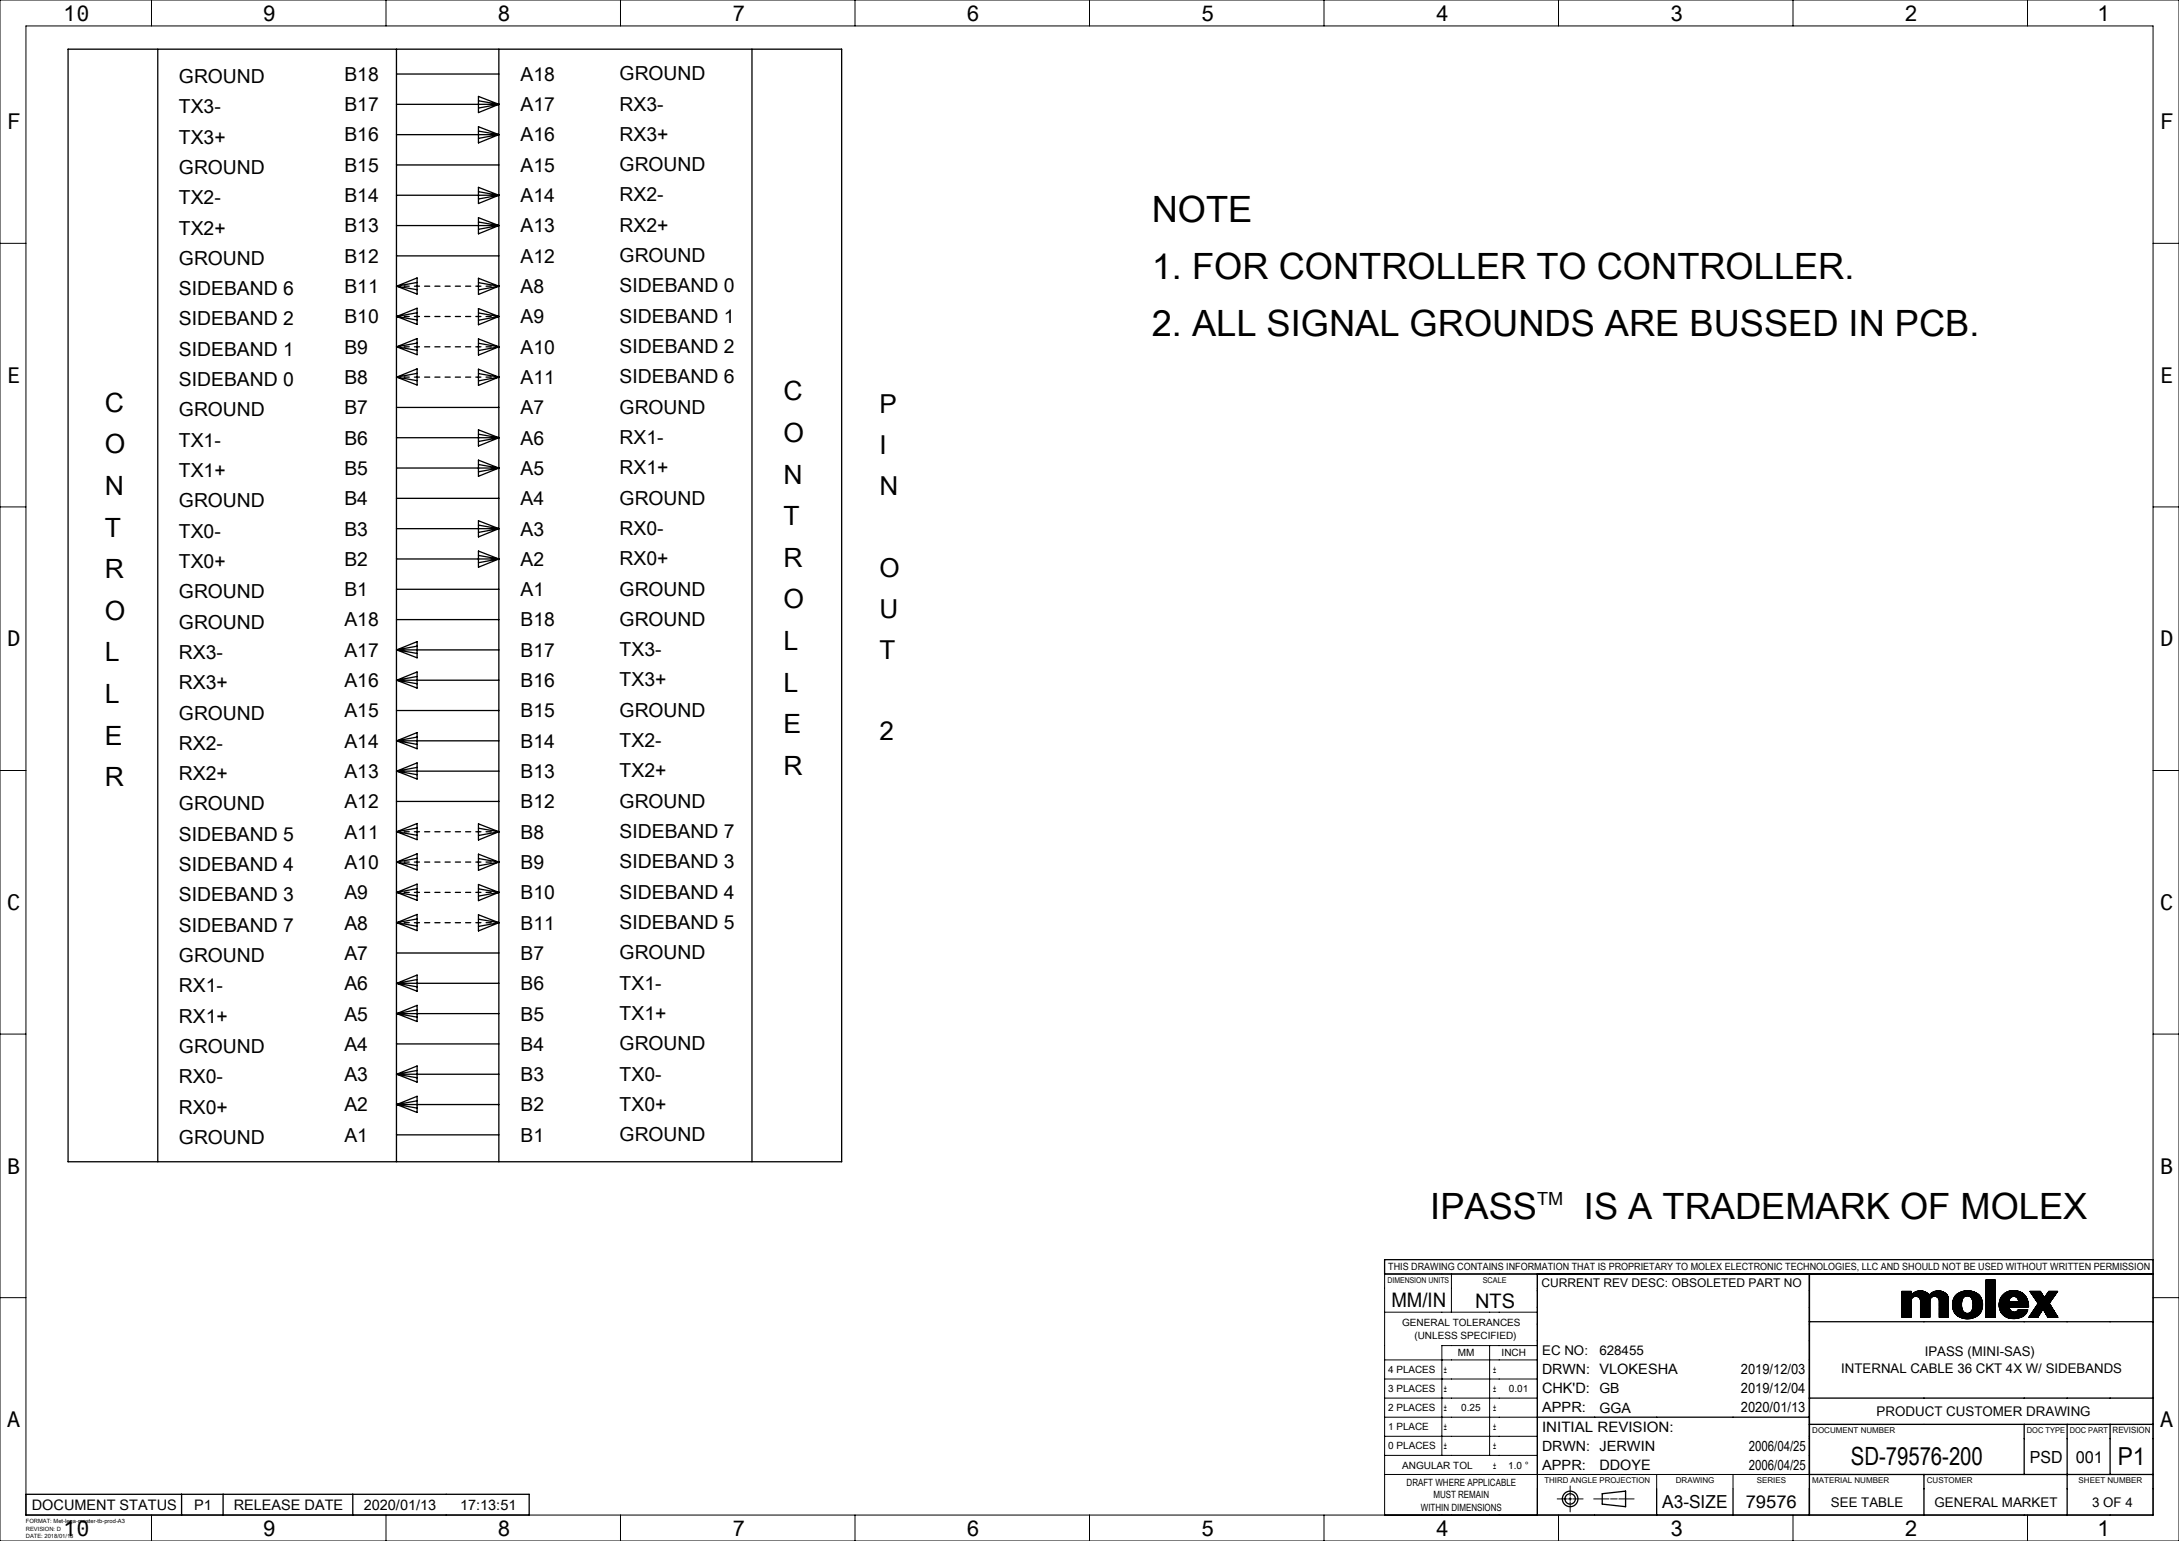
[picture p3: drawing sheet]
<svg xmlns="http://www.w3.org/2000/svg" width="420mm" height="297mm" viewBox="0 0 420 297" stroke-linecap="round" stroke-linejoin="round" font-family="sans-serif">
<g fill="none" stroke="#000" stroke-width=".19">
<path d="M0 0h420v297h-420zM5 5h410v287h-410zM29.2 0v5M74.4 0v5M119.6 0v5M164.8 0v5M210 0v5M255.2 0v5M300.4 0v5M345.6 0v5M390.8 0v5M0 46.9h5"/>
<path d="M415 46.9h5M0 97.7h5M415 97.7h5M0 148.5h5M415 148.5h5M0 199.3h5M415 199.3h5M0 250.1h5M266.9 252.9h29.4M279.8 245.5v7.4M287.1 259.3v21.2M296.3 259.3h-18.4v21.2"/>
<path d="M366.6 248.9h1.8M366.6 248.9v5M366.6 248.9h.1M366.7 248.9l-.1 .1M366.8 248.9l-.2 .2M367 248.9l-.4 .4M367.1 248.9l-.5 .5M367.2 248.9l-.6 .6M367.3 248.9l-.7 .7M367.4 248.9l-.8 .8M367.5 248.9l-.9 .9M367.6 248.9l-1 1"/>
<path d="M367.7 248.9l-1.1 1.1M367.8 248.9l-1.2 1.2M367.9 248.9l-1.3 1.3M368 248.9l-1.4 1.4M368.1 248.9l-1.5 1.5M368.2 248.9l-1.6 1.6M368.3 248.9l-1.7 1.7M368.4 250.7a.89 .89 0 0 1 .9-.9 .89 .89 0 0 1 .9 .9M368.4 253.5l-.4 .4M368.4 253.4l-.5 .5M368.4 253.3l-.6 .6M368.4 253.2l-.7 .7"/>
<path d="M368.4 253.2l-.8 .7M368.4 253.1l-.8 .8M368.4 253l-.9 .9M368.4 252.9l-1 1M368.4 252.8l-1.1 1.1M368.4 252.7l-1.2 1.2M368.4 252.6l-1.3 1.3M368.4 252.5l-1.4 1.4M368.4 252.4l-1.5 1.5M368.4 252.3l-1.6 1.6M368.4 252.2l-1.7 1.7M368.4 252.1l-1.8 1.8"/>
<path d="M368.4 252l-1.8 1.8M368.4 251.9l-1.8 1.8M368.4 251.8l-1.8 1.8M368.4 251.7l-1.8 1.8M368.4 251.6l-1.8 1.8M368.4 251.5l-1.8 1.8M368.4 251.4l-1.8 1.8M368.4 251.3l-1.8 1.9M368.4 251.2l-1.8 1.8M368.4 251.1l-1.8 1.8M368.4 251l-1.8 1.8M368.4 250.9l-1.8 1.8"/>
<path d="M368.4 250.8l-1.8 1.9M368.4 250.8l-1.8 1.8M368.4 253.7l-.2 .2M368.4 253.6l-.3 .3M368.4 250.7v3.2h-1.8M368.4 250.7l-1.8 1.8M368.4 249.6l-1.8 1.8M368.4 249.5l-1.8 1.8M368.4 249.4l-1.8 1.8M368.4 249.3l-1.8 1.9M368.4 249.3l-1.8 1.8M368.4 249.2l-1.8 1.8"/>
<path d="M368.4 249.1l-1.8 1.8M368.4 249l-1.8 1.8M368.4 248.9l-1.8 1.8M368.4 248.9v.7M368.4 250.6l-1.8 1.8M368.4 250.5l-1.8 1.8M368.5 250.4l-1.9 1.9M368.8 249.2l-2.2 2.2M369 249.1l-2.4 2.4M369.1 249l-2.5 2.5M369.2 249l-2.6 2.6M369.4 248.9l-2.8 2.8"/>
<path d="M369.5 248.9l-2.9 2.9M369.6 248.8l-3 3M369.7 248.8l-3.1 3.1M369.7 248.8l-3.1 3.2M369.8 248.8l-3.2 3.2M369.9 248.8l-3.3 3.3M369.9 250.1l1.2-1.1-1.2 1.1M370 248.8l-3.4 3.4M370.1 250.3l1.2-1.2-1.2 1.2M370.1 248.8l-1.2 1.1M370.1 248.8l-1.1 1.1M370.2 251.1l1.6-1.6-1.6 1.7"/>
<path d="M370.2 250.9l1.5-1.5-1.5 1.7M370.2 250.8l1.5-1.4-1.5 1.5M370.2 250.7v3.2M370.2 248.8l-1.1 1.1M370.2 248.8l-1 1M370.3 248.8l-1.1 1M370.3 248.8l-1 1M370.5 248.8l-1.1 1M370.5 248.8l-1 1.1M370.6 248.8l-1.1 1.1M370.6 248.8l-1 1.1M370.7 248.8l-1.1 1.1"/>
<path d="M370.7 248.9l-1.1 1M370.8 248.9l-1.1 1M370.8 248.9l-1.1 1.1M370.9 248.9l-1.1 1.1M371 248.9l-1.1 1.2M371.1 249l-1.1 1.1M371.1 249l-1.1 1.2M371.2 249.1l-1.2 1.1M371.3 249.1l-1.2 1.3M371.4 249.1l-1.3 1.4M371.5 249.2l-1.3 1.4M371.5 249.3l-1.3 1.3"/>
<path d="M371.6 249.3l-1.4 1.4M371.6 249.3l-1.4 1.5M371.9 249.6l-1.7 1.6M371.9 249.6a2.3 2.3 0 0 0-3.5 0M372 253.9h.1M372 253.8l-.1 .1M372 253.7l-.2 .2M372 253.6l-.3 .3M372 253.5l-.4 .4M372 253.4l-.5 .5M372 253.3l-.6 .6M372 253.1l-.8 .8"/>
<path d="M372 253l-.9 .9M372 252.9l-1 1M372 252.8l-1.1 1.1M372 252.7l-1.2 1.2M372 252.6l-1.3 1.3M372 252.5l-1.4 1.4M372 252.4l-1.5 1.5M372 252.3l-1.6 1.6M372 252.2l-1.7 1.7M372 252.1l-1.8 1.8M372 252l-1.8 1.8M372 251.9l-1.8 1.9"/>
<path d="M372 251.9l-1.8 1.8M372 251.8l-1.8 1.8M372 251.6l-1.8 1.9M372 251.6l-1.8 1.8M372 251.5l-1.8 1.8M372 251.4l-1.8 1.8M372 251.3l-1.8 1.9M372 251.3l-1.8 1.8M372 251.2l-1.8 1.8M372 251.1l-1.8 1.8M372 251l-1.8 1.9M372 251l-1.8 1.8"/>
<path d="M372 250.9l-1.8 1.8M372 250.8l-1.8 1.8M372 250.7l-1.8 1.9M372 250.6l-1.8 1.8M372 250.5l-1.8 1.9M372 250.5l-1.8 1.8M372.1 250.4l-1.9 1.9M372.2 250.2l-2 2M372.3 249.2l-2.1 2.1M372.4 249.1l-2.2 2.3M372.6 249l-2.4 2.4M372.8 248.9l-2.6 2.6"/>
<path d="M372.9 248.9l-2.7 2.7M373 248.9l-2.8 2.8M373 248.8l-2.8 2.9M373.1 248.8l-2.9 3M373.2 248.8l-3 3M373.3 248.8l-3.1 3.1M373.3 248.8l-3.1 3.2M373.5 248.8l-3.3 3.3M373.6 248.8l-1.2 1.2M373.7 248.8l-1.2 1.1M373.7 248.8l-1.1 1.1M373.8 248.8l-1.1 1.1"/>
<path d="M373.8 248.8l-1 1M373.9 248.8l-1.1 1M374 248.8l-1 1M374.1 248.8l-1 1.1M374.2 248.9l-1 1M374.3 248.9l-1.1 1M374.4 248.9l-1.1 1.1M374.4 248.9l-1 1.1M374.5 249l-1 1M374.6 249l-1.1 1.1M374.7 249l-1.1 1.1M374.7 249.1l-1.1 1.1"/>
<path d="M374.8 249.1l-1.1 1.2M374.8 249.1l-1.1 1.3M375 249.2l-1.3 1.3M375 249.3l-1.2 1.2M375 249.3l-1.2 1.3M375.1 249.3l-1.3 1.3M375.1 249.4l-1.3 1.3M375.2 249.4l.3 .8v3.7h-1.7v-3.2a.89 .89 0 0 0-.9-.9 .89 .89 0 0 0-.9 .9v3.2h-1.8M375.2 249.4a2.3 2.3 0 0 0-3.3 .2M375.2 249.4l-1.4 1.4M375.2 249.4l-1.4 1.5M375.3 249.5l-1.5 1.5"/>
<path d="M375.3 249.6l-1.5 1.5M375.3 249.6l-1.5 1.6M375.4 249.6l-1.6 1.6M375.4 249.7l-1.6 1.6M375.4 249.7l-1.6 1.7M375.4 249.8l-1.6 1.7M375.5 249.8l-1.7 1.7M375.5 249.9l-1.7 1.7M375.5 250l-1.7 1.7M375.5 250l-1.7 1.8M375.5 250.1l-1.7 1.8M375.5 250.2l-1.7 1.7"/>
<path d="M375.5 253.9h.1M375.5 253.8l-.1 .1M375.5 253.7l-.1 .2M375.5 253.7l-.2 .2M375.5 253.6l-.3 .3M375.5 253.5l-.4 .4M375.5 253.4l-.4 .5M375.5 253.4l-.5 .5M375.5 253.3l-.5 .6M375.5 253.3l-.6 .6M375.5 253.2l-.7 .7M375.5 253.1l-.7 .8"/>
<path d="M375.5 253l-.8 .9M375.5 253l-.9 .9M375.5 252.9l-1 1M375.5 252.8l-1 1.1M375.5 252.8l-1.1 1.1M375.5 252.7l-1.1 1.2M375.5 252.7l-1.2 1.2M375.5 252.5l-1.3 1.4M375.5 252.5l-1.4 1.4M375.5 252.4l-1.4 1.5M375.5 252.4l-1.5 1.5M375.5 252.3l-1.6 1.6"/>
<path d="M375.5 252.2l-1.6 1.7M375.5 252.2l-1.7 1.7M375.5 252.1l-1.7 1.8M375.5 252l-1.7 1.7M375.5 251.9l-1.7 1.8M375.5 251.9l-1.7 1.7M375.5 251.8l-1.7 1.8M375.5 251.8l-1.7 1.7M375.5 251.7l-1.7 1.7M375.5 251.6l-1.7 1.8M375.5 251.5l-1.7 1.8M375.5 251.5l-1.7 1.7"/>
<path d="M375.5 251.4l-1.7 1.7M375.5 251.3l-1.7 1.8M375.5 251.3l-1.7 1.7M375.5 251.2l-1.7 1.8M375.5 251.1l-1.7 1.8M375.5 251l-1.7 1.8M375.5 251l-1.7 1.7M375.5 250.9l-1.7 1.8M375.5 250.9l-1.7 1.7M375.5 250.8l-1.7 1.7M375.5 250.7l-1.7 1.8M375.5 250.7l-1.7 1.7"/>
<path d="M375.5 250.6l-1.7 1.8M375.5 250.5l-1.7 1.7M375.5 250.4l-1.7 1.8M375.5 250.4l-1.7 1.7M375.5 250.3l-1.7 1.8M375.5 250.3l-1.7 1.7M376.7 252.9a3.3 3.3 0 0 0 4.4 .7M377.4 249.3l-.7 .7M377.5 249.2l-.8 .9M377.7 249.1l-1.1 1.1M377.7 253.8l1-.8-.9 .9M377.8 249.1l-1.2 1.2"/>
<path d="M377.9 249l-1.4 1.4M378 253.9l.9-.8-.9 .9M378 249l-1.5 1.5M378.1 249l-1.6 1.6M378.1 251.5l-1.4 1.4M378.1 251.4l-1.5 1.4M378.1 251.6l-1.4 1.4 1.4-1.4M378.1 251.3l-1.5 1.5 1.5-1.4M378.1 251.2l-1.5 1.5M378.1 251.7l-1.3 1.3M378.1 251.8l-1.3 1.3M378.1 251.1l-1.5 1.5"/>
<path d="M378.1 251.8l-1.3 1.3 1.3-1.2M378.1 251.9l-1.2 1.3M378.1 251l-1.6 1.6M378.1 252l-1.2 1.2M378.1 250.9l-1.6 1.6M378.1 252.1l-1.2 1.2M378.2 250.8l-1.7 1.7M378.2 252.1l-1.2 1.2M378.2 252.2l-1.2 1.1M378.2 250.7l-1.7 1.7M378.2 252.2l-1.2 1.2M378.2 250.6l-1.7 1.8"/>
<path d="M378.2 252.3l-1.1 1.1 1.1-1.1M378.2 252.4l-1.1 1.1M378.3 250.5l-1.9 1.8 1.8-1.7M378.3 252.4l-1.1 1.1M378.3 248.9l-1.9 1.9M378.3 252.5l-1.1 1M378.3 252.5a.98 .98 0 0 0 .9 .6 .98 .98 0 0 0 .9-.6M378.3 252.5l-1.1 1.1M378.3 252.6l-1 1 1-1M378.3 250.3l-1.9 1.9M378.3 252.6l-.9 1M378.4 252.7l-1 1"/>
<path d="M378.4 252.8l-.9 .9M378.4 248.9l-2 2M378.5 252.8l-1 .9M378.5 248.8l-2.1 2.2M378.5 252.8l-.9 1M378.5 252.9l-.8 .9 .9-.9M378.6 248.8l-2.2 2.2M378.6 248.8l-2.3 2.3M378.7 253l-.9 .9M378.7 248.8l-2.4 2.4M378.7 253l-.8 .9M378.8 253l-.9 .9"/>
<path d="M378.9 248.8l-2.6 2.5M378.9 248.8l-2.6 2.6M379 253.1l-1 .9M379 248.8l-2.7 2.6M379 253.1l-.9 .9M379.1 248.8l-2.8 2.7M379.1 253.1l-.9 .9M379.1 248.8l-2.8 2.8M379.2 253.1l-.9 .9M379.2 248.8l-2.9 2.8M379.2 253.1l-.9 1M379.2 248.8l-2.9 2.9"/>
<path d="M379.3 253.1l-.9 1M379.4 248.8l-3.1 3M379.4 253.1l-1 1M379.5 248.8l-3.1 3.1M379.5 253.1l-1 1M379.6 248.8l-3.2 3.2M379.6 253l-1 1.1M379.7 248.8l-3.3 3.3M379.8 252.9l-1.2 1.2M379.8 248.8l-1.1 1.1M379.8 250l1-.9-.9 .9M379.9 248.8l-1 1"/>
<path d="M379.9 248.8l-.9 1M380 248.8l-.9 1M380 248.9l-.9 .9M380.1 248.9l-.9 .9M380.1 250.4l.2 .8-.2 1.3M380.1 250.4a1.02 1.02 0 0 0-1.1-.6 1.02 1.02 0 0 0-.8 1l-.1 .9 .2 .8M380.1 248.9l-.8 .9M380.2 252.1l1.8-1.6-1.8 1.7M380.2 248.9l-.9 .9M380.3 250.9l1.3-1.2-1.3 1.3M380.3 248.9l-.9 .9M380.3 251.1l1.4-1.3-1.4 1.4"/>
<path d="M380.3 251.6l1.5-1.5-1.5 1.6M380.3 248.9l-.8 .9M380.4 248.9l-.9 .9M380.4 249l-.8 .8M380.5 249l-.9 .8M380.5 249l-.9 .9M380.6 249l-.9 .9M380.6 249l-.8 1 .9-.9M380.7 249.1l-.9 .9M380.8 249.1l-.9 1M380.9 249.2l-.9 .9M381 249.2l-1 1"/>
<path d="M381.1 249.3l-1 1M381.1 249.3l-1 1.1 1-1.1M381.1 249.3a3.3 3.3 0 0 0-4.4 .7 3.1 3.1 0 0 0 0 2.9M381.1 249.3l.7 .7M381.2 249.3l-1.1 1.1M381.2 249.4l-1.1 1.1M381.3 249.4l-1.1 1.1M381.3 249.4l-1.1 1.2M381.3 249.5l-1.1 1.1M381.4 249.5l-1.2 1.2M381.4 249.6l-1.2 1.2M381.5 249.6l-1.3 1.3"/>
<path d="M381.5 253.3l-.1 .1M381.6 249.7l-1.3 1.3M381.6 249.7l-1.3 1.4M381.7 249.8l-1.4 1.5M381.7 253l-.6 .6M381.7 249.9l-1.4 1.4M381.8 250l-1.5 1.4M381.8 250l-1.5 1.5M381.8 250a2.85 2.85 0 0 1-.7 3.6M381.8 252.9l-.8 .8M381.9 250.2l-1.6 1.6M381.9 252.8l-1 1"/>
<path d="M381.9 250.2l-1.6 1.7M381.9 252.7l-1.2 1.1M381.9 250.3l-1.6 1.6M381.9 250.3l-1.6 1.7M381.9 250.4l-1.7 1.7M382 252.5l-1.5 1.4M382 250.5l-1.8 1.9M382 252.4l-1.6 1.6M382 250.6l-1.9 1.9M382 250.6l-1.9 2M382 252.3l-1.7 1.7M382 250.7l-2 2.1"/>
<path d="M382.1 252.2l-1.8 1.8M382.1 250.7l-3.4 3.4M382.1 250.8l-3.4 3.3M382.1 252.1l-1.9 2M382.1 250.8l-3.3 3.4M382.1 250.9l-3.3 3.3M382.1 252.1l-2 2M382.1 250.9l-3.2 3.3M382.1 252l-2.1 2.1M382.1 251l-3.1 3.2M382.1 251.1l-3.1 3.1M382.1 251.9l-2.2 2.2"/>
<path d="M382.1 251.1l-3 3.1M382.1 251.8l-2.3 2.3M382.1 251.2l-3 3M382.1 251.7l-2.4 2.5M382.1 251.2l-2.9 3M382.1 251.7l-2.5 2.5M382.1 251.3l-2.8 2.9M382.2 251.6l-2.6 2.6M382.2 251.4l-2.9 2.8M382.2 251.5l-2.7 2.7M382.2 251.5l-2.8 2.7M382.8 246.7v7.2h1.8v-7.2"/>
<path d="M382.8 246.7h1.8M382.8 246.7h.1M382.9 246.7l-.1 .2M383 246.7l-.2 .2M383 246.7l-.2 .3M383.1 246.7l-.3 .3M383.2 246.7l-.4 .4M383.2 246.7l-.4 .5M383.3 246.7l-.5 .5M383.3 246.7l-.5 .6M383.5 246.7l-.7 .7M383.5 246.7l-.7 .8"/>
<path d="M383.6 246.7l-.8 .8M383.6 246.7l-.8 .9M383.7 246.7l-.9 .9M383.8 246.7l-1 1M383.8 246.7l-1 1.1M383.9 246.7l-1.1 1.2M384 246.7l-1.2 1.2M384.1 246.7l-1.3 1.3M384.2 246.7l-1.4 1.4M384.2 246.7l-1.4 1.5M384.3 246.7l-1.5 1.5M384.4 246.7l-1.6 1.6"/>
<path d="M384.5 246.7l-1.7 1.7M384.5 246.7l-1.7 1.8M384.6 251l-1.8 1.8M384.6 250.9l-1.8 1.9M384.6 250.8l-1.8 1.9M384.6 250.8l-1.8 1.8M384.6 250.7l-1.8 1.8M384.6 250.6l-1.8 1.8M384.6 250.5l-1.8 1.9M384.6 250.4l-1.8 1.9M384.6 250.4l-1.8 1.8M384.6 250.3l-1.8 1.8"/>
<path d="M384.6 250.2l-1.8 1.9M384.6 250.2l-1.8 1.8M384.6 250.1l-1.8 1.8M384.6 250l-1.8 1.8M384.6 249.9l-1.8 1.9M384.6 249.8l-1.8 1.8M384.6 249.7l-1.8 1.8M384.6 249.6l-1.8 1.9M384.6 249.6l-1.8 1.8M384.6 249.5l-1.8 1.8M384.6 249.4l-1.8 1.9M384.6 249.3l-1.8 1.9"/>
<path d="M384.6 249.3l-1.8 1.8M384.6 249.2l-1.8 1.8M384.6 249.1l-1.8 1.8M384.6 249l-1.8 1.9M384.6 248.9l-1.8 1.9M384.6 248.9l-1.8 1.8M384.6 248.8l-1.8 1.8M384.6 248.7l-1.8 1.9M384.6 248.7l-1.8 1.8M384.6 248.6l-1.8 1.8M384.6 248.4l-1.8 1.9M384.6 248.4l-1.8 1.8"/>
<path d="M384.6 248.3l-1.8 1.8M384.6 248.2l-1.8 1.8M384.6 248.1l-1.8 1.9M384.6 248.1l-1.8 1.8M384.6 248l-1.8 1.8M384.6 247.9l-1.8 1.8M384.6 247.8l-1.8 1.9M384.6 247.8l-1.8 1.8M384.6 247.7l-1.8 1.8M384.6 247.6l-1.8 1.8M384.6 247.5l-1.8 1.9M384.6 247.4l-1.8 1.9"/>
<path d="M384.6 247.4l-1.8 1.8M384.6 247.3l-1.8 1.8M384.6 247.2l-1.8 1.9M384.6 247.2l-1.8 1.8M384.6 247.1l-1.8 1.8M384.6 246.9l-1.8 1.9M384.6 246.9l-1.8 1.8M384.6 246.8l-1.8 1.8M384.6 246.7l-1.8 1.8M384.6 253.8l-.1 .1M384.6 253.7l-.2 .2M384.6 253.6l-.2 .3"/>
<path d="M384.6 253.6l-.3 .3M384.6 253.5l-.4 .4M384.6 253.3l-.5 .6M384.6 253.3l-.6 .6M384.6 253.2l-.7 .7M384.6 253.1l-.8 .8M384.6 253l-.9 .9M384.6 252.9l-1 1M384.6 252.8l-1.1 1.1M384.6 252.7l-1.2 1.2M384.6 252.6l-1.3 1.3M384.6 252.5l-1.4 1.4"/>
<path d="M384.6 252.4l-1.5 1.5M384.6 252.3l-1.6 1.6M384.6 252.2l-1.7 1.7M384.6 252.1l-1.8 1.8M384.6 252l-1.8 1.9M384.6 252l-1.8 1.8M384.6 251.9l-1.8 1.8M384.6 251.8l-1.8 1.8M384.6 251.7l-1.8 1.9M384.6 251.7l-1.8 1.8M384.6 251.6l-1.8 1.8M384.6 251.5l-1.8 1.8"/>
<path d="M384.6 251.4l-1.8 1.9M384.6 251.3l-1.8 1.8M384.6 251.2l-1.8 1.8M384.6 251.1l-1.8 1.9M384.6 251.1l-1.8 1.8M385.3 251.8l.4 1.1M385.3 251.2v.6M386.4 249.2l-.6 .6M386.6 249.1l-.9 .9M386.7 249l-1.1 1.1M386.9 249l-1.3 1.3M387 248.9l-1.5 1.5"/>
<path d="M387.1 248.9l-1.6 1.6M387.2 248.8l-1.7 1.8M387.3 250.8l-1.8 1.7M387.3 250.7l-1.8 1.8M387.3 250.8l-1.8 1.8M387.3 251.9l-1.4 1.4M387.3 252l-1.3 1.3M387.3 250.6l-1.8 1.8M387.3 252.1l-1.3 1.2M387.3 250.5l-1.8 1.9M387.3 252.1l-1.2 1.3M387.3 248.8l-1.9 1.9"/>
<path d="M387.3 250.9l-1.8 1.7M387.3 250.4l-1.9 1.9M387.3 252.2l-1.2 1.2M387.3 252.3l-1.2 1.2M387.4 252.3l-1.2 1.2M387.4 250.3l-2 2M387.4 252.4l-1.2 1.1M387.4 250.9l-1.8 1.8M387.4 248.8l-2 2M387.4 252.4l-1.1 1.2M387.5 248.8l-2.1 2.1M387.5 252.5l-1.1 1.2"/>
<path d="M387.5 250.9l-1.9 1.9M387.5 252.6l-1.1 1.1M387.5 248.8l-2.1 2.2M387.6 252.6l-1.1 1.1M387.6 250.1a.9 .9 0 0 1 1-.1 .9 .9 0 0 1 .4 .9h-1.7l.1-.6zM387.6 252.7l-1.1 1M387.6 248.8l-2.2 2.2M387.6 250.9l-2 1.9M387.6 252.7l-1 1.1M387.7 250.9l-2 2M387.7 252.7l-1.1 1.1M387.7 250.9l-2 2 2.1-2"/>
<path d="M387.8 252.8l-1 1.1M387.8 248.7l-2.5 2.5M387.9 250.9l-2.2 2.1M387.9 252.8l-1.1 1.1M387.9 248.7l-2.6 2.6M387.9 250.9l-2.1 2.1M387.9 248.7l-2.6 2.7M388 252.9l-1.1 1M388 250.9l-2.2 2.2 2.2-2.2M388 248.7l-2.7 2.7M388.1 252.9l-1.2 1M388.1 248.7l-2.8 2.8"/>
<path d="M388.1 252.9l-1.1 1.1M388.2 250.9l-2.3 2.3M388.2 252.9l-1.1 1.1M388.2 248.7l-2.9 2.9M388.2 251.9l2.2-2.1-2.1 2.1M388.3 252.9l-1.2 1.1M388.3 250.9l-2.4 2.3M388.3 248.7l-3 3M388.3 250.9l-1 1M388.3 252.9l-1.1 1.1M388.4 248.7l-3.1 3.1M388.4 250.9l-1 1"/>
<path d="M388.4 249.9l1-.9-1 .9M388.4 252.9l-1.2 1.2M388.5 250.9l-1.1 1M388.5 248.7l-3.2 3.2M388.5 252.9l-1.2 1.2M388.5 250.9l-1 1M388.5 248.8l-3.2 3.1M388.6 248.8l-3.2 3.2M388.6 250.9l-1.1 1M388.7 250.9l-1 1M388.7 248.8l-3.3 3.3M388.7 252.7l-1.4 1.4"/>
<path d="M388.8 250.9l-1.1 1M388.8 248.8l-3.4 3.4M388.8 250.9l-1 1M388.9 248.8l-1.2 1.2M388.9 250.9l-1.1 1M388.9 248.8l-1.1 1.1M388.9 250.9l-1 1M389 248.8l-1.1 1.1M389 251.9l1.7-1.6-1.7 1.6M389 250.9l-1 1M389 248.9l-1 1M389 250.5l1.1-1-1.1 1.1"/>
<path d="M389 252.4l-.1 .2M389.1 250.8l1.2-1.2-2.3 2.3M389.1 252.4l-1.7 1.7M389.1 248.9l-1 1M389.1 252.4l-1.6 1.7M389.2 248.9l-1 1M389.2 248.9l-.9 1M389.2 252.4l-1.7 1.7M389.3 252.4l-1.7 1.7M389.3 248.9l-.9 1M389.4 252.4l-1.7 1.7M389.5 249l-1 .9"/>
<path d="M389.5 249l-.9 1M389.5 252.4l-1.7 1.7M389.5 249.1l-.8 .9M389.6 252.4l-1.7 1.7M389.7 249.1l-1 1M389.7 252.4l-1.7 1.7M389.7 249.1l-.9 1 .9-.9M389.8 249.2l-1 1M389.8 252.4l-1.7 1.7M389.8 249.2l-.9 1M389.9 252.4l-1.7 1.7M389.9 249.3l-1 .9"/>
<path d="M389.9 249.3l-1 1M390 249.3l-1 1.1M390 252.4l-1.8 1.7M390 249.4l-1 1M390 252.4l-1.7 1.7M390.1 249.4l-1.1 1.1M390.1 252.4l-1.7 1.7M390.2 249.5l-1.2 1.1M390.2 252.4l-1.7 1.7M390.2 249.5l-1.1 1.2M390.2 249.6l-1.1 1.1M390.3 252.4l-1.7 1.7"/>
<path d="M390.3 249.7l-2.2 2.2M390.3 252.4l-1.6 1.7M390.4 249.8l-2.1 2.1M390.4 249.8l-2 2.1M390.5 249.9l-2.1 2M390.5 252.4l-1.8 1.7M390.5 249.9l-2 2M390.5 252.4l-1.6 1.7M390.5 250l-1.9 1.9M390.5 253.1l-.4 .5M390.6 250l-1.9 1.9M390.6 250.1l-1.9 1.8"/>
<path d="M390.6 252.4l-1.6 1.7M390.6 250.1l.3 .7 .1 1.1h-3.7a.92 .92 0 0 0 .6 .9 .92 .92 0 0 0 1.1-.4h1.9M390.6 250.1a2.85 2.85 0 0 0-3-1.3 2.85 2.85 0 0 0-2.3 2.4M390.6 250.1l-1.8 1.8M390.6 250.1l-1.7 1.8M390.6 250.2l-1.7 1.7M390.6 253l-.7 .7M390.6 252.4l-1.6 1.6M390.7 252.4l-1.6 1.6M390.7 252.9l-.9 .9M390.7 250.3l-1.5 1.6M390.7 250.4l-1.5 1.5"/>
<path d="M390.7 250.4l-1.4 1.5M390.8 252.8l-1.1 1M390.8 250.5l-1.5 1.4M390.8 252.4l-1.6 1.6M390.8 250.5l-1.4 1.4M390.8 250.6l-1.3 1.3M390.8 252.6l-1.3 1.3M390.8 252.4l-1.5 1.6M390.8 250.7l-1.2 1.2M390.8 252.5l-1.4 1.4M390.9 252.4a2.62 2.62 0 0 1-3.1 1.7 2.64 2.64 0 0 1-2.1-1.2M390.9 250.7l-1.2 1.2"/>
<path d="M390.9 250.8l-1.1 1.1M390.9 250.9l-1 1M390.9 251l-.9 .9M390.9 251.1l-.8 .8M390.9 251.1l-.7 .8M391 251.2l-.8 .7M391 251.2l-.7 .7M391 251.3l-.6 .6M391 251.4l-.5 .5M391 251.5l-.4 .4M391 251.5l-.3 .4M391 251.6l-.3 .3"/>
<path d="M391 251.7l-.2 .2M391 251.8l-.1 .1M391 251.8v.1M391 253.9h1.8l1-1.6 .9 1.6M391.3 248.9h.1M391.4 248.9l-.1 .1M391.5 248.9l-.2 .1M391.6 248.9l-.2 .2M391.7 248.9l-.3 .2M391.8 248.9l-.3 .3M391.9 248.9l-.4 .3M391.9 248.9l-.4 .4"/>
<path d="M392 248.9l-.4 .4M392.1 248.9l-.5 .5M392.1 250.2l1.3-1.2-1.2 1.2M392.2 248.9l-.6 .5M392.2 248.9l-.5 .6M392.3 248.9l-.6 .6M392.4 250.5l1.2-1.2-1.2 1.3M392.4 248.9l-.7 .7M392.5 250.6l1.2-1.1-1.2 1.2M392.5 248.9l-.7 .7M392.6 248.9l-.8 .8M392.7 248.9l-.8 .9 .9-.9"/>
<path d="M392.8 248.9l-.9 .9M392.8 253.8v.1M392.9 248.9l-1 .9M392.9 253.7l-.2 .2M392.9 248.9l-1 1M393 253.5l-.3 .4M393.1 248.9l-1.1 1.1M393.1 253.4l-.5 .5M393.2 248.9l-1.1 1.2 1.1-1.2M393.2 253.2l-.6 .7M393.3 248.9h-2l1.5 2.3-1.8 2.7M393.3 248.9l.7 1.2"/>
<path d="M393.3 248.9l-1.2 1.2M393.4 249.1l-1.2 1.2M393.4 252.9l-1 1M393.5 249.2l-1.2 1.1M393.5 249.2l-1.2 1.2M393.5 252.7l-1.1 1.2M393.5 249.3l-1.2 1.2M393.6 252.6l-1.3 1.3M393.6 249.4l-1.2 1.2M393.7 249.5l-1.2 1.2M393.7 249.6l-1.2 1.1M393.7 252.4l-1.4 1.5"/>
<path d="M393.7 249.6l-1.1 1.2M393.8 249.7l-1.2 1.2M393.8 249.7l-1.1 1.2M393.8 249.8l-1.1 1.1M393.9 252.4l1.2-1.1-1.2 1.2M393.9 249.8l-1.2 1.2M393.9 249.9l-1.2 1.1M393.9 249.9l-1.2 1.2M393.9 249.9l-1.1 1.2M393.9 252.6l1.2-1.2-1.1 1.2M394 250l-1.2 1.2M394 250.1l-1.3 1.3"/>
<path d="M394 252.7l1.2-1.1-1.1 1.2M394 250.1l.9-1.2h1.7l-1.6 2.3 1.7 2.7h-2M394.1 252.9l1.2-1.2-1.1 1.2M394.2 253l1.2-1.1-1.1 1.2M394.9 248.9v.1M395 251.2l-1.2 1.2M395 248.9l-.4 .5M395.1 251.3l-1.2 1.2M395.1 248.9l-.7 .7M395.2 251l-1.4 1.3M395.2 248.9l-.9 .8M395.2 251.4l-1.2 1.2"/>
<path d="M395.2 251.5l-1.2 1.2M395.2 248.9l-1 1M395.3 251.6l-1.2 1.3 1.2-1.2M395.3 248.9l-2.7 2.6M395.3 250.8l-3.1 3.1M395.3 248.9l-2.8 2.8M395.4 251.8l-1.2 1.2M395.4 248.9l-3 3M395.4 250.6l-3.3 3.3M395.5 252l-1.2 1.2 1.2-1.2M395.5 248.9l-3.4 3.4M395.5 252l-1.2 1.2"/>
<path d="M395.6 252.1l-1.2 1.2M395.6 250.4l-3.5 3.5M395.6 248.9l-3.6 3.6M395.6 252.2l-1.2 1.1M395.6 252.2l-1.1 1.2M395.6 248.9l-3.7 3.7M395.7 252.3l-1.2 1.2M395.7 252.3l-1.2 1.3M395.7 248.9l-3.9 3.9M395.8 252.4l-1.2 1.2M395.8 248.9l-4.2 4.1M395.8 252.5l-1.2 1.1"/>
<path d="M395.8 252.5l-1.2 1.2M395.8 248.9l-4.3 4.3M395.8 252.6l-1.1 1.2M395.9 250l-3.9 3.9M395.9 252.6l-1.2 1.2M395.9 248.9l-4.5 4.5M395.9 252.7l-1.2 1.2M395.9 252.7l-1.1 1.2M396 252.7l-1.2 1.2M396 252.8l-1.1 1.1M396 249.8l-4.1 4.1M396 248.9l-4.8 4.8"/>
<path d="M396 253.9l.4-.4-.3 .4M396 252.9l-1 1M396.1 252.9l-1 1M396.1 248.9l-5 5M396.1 253l-.9 .9M396.1 249.6l-4.3 4.3M396.1 253l-.8 .9M396.2 253.1l-.8 .8M396.2 248.9l-5 5M396.2 253.2l-.7 .7M396.3 253.2l-.7 .7M396.3 253.9l.2-.2-.2 .2"/>
<path d="M396.3 249.4l-4.5 4.5M396.3 253.3l-.6 .6M396.3 248.9l-5 5M396.3 253.3l-.5 .6M396.4 253.4l-.6 .5M396.4 248.9l-5 5M396.4 253.4l-.5 .5M396.4 249.2l-4.7 4.7M396.5 253.6l-.4 .3M396.5 253.6l-.3 .3M396.5 248.9l-5 5M396.6 249l-4.9 4.9"/>
<path d="M396.6 253.7l-.2 .2M396.6 248.9l-5 5M396.6 253.8l-.1 .1M396.6 253.8v.1M396.6 253.9h.1M415 250.1h5M266.9 262.1h29.4M266.9 265.8h29.4M266.9 269.5h29.4M266.9 273.1h29.4M266.9 276.8h29.4M29.2 292v5"/>
<path d="M74.4 292v5M119.6 292v5M164.8 292v5M210 292v5M255.2 292v5M266.9 292v-46.5h29.4v46.5M266.9 284.2h81.9v2.7M266.9 280.5h29.4M300.1 288.9h2M300.4 292v5M302.3 288.9h.7M302.6 286.4v1.9"/>
<path d="M302.6 288.5v.7M302.6 289.4v2M303.2 288.9h1.9M307.2 288.9h2.9M310.4 288.9h1.3M312 288.9h3M319.3 284.2v2.7M334 284.2v2.7M345.6 292v5M390.8 292v5"/>
</g>
<g fill="none" stroke="#000" stroke-width=".25">
<path d="M13.1 9.5h149.1v214.4h-149.1zM30.4 9.5v214.4M76.4 9.5v214.4M76.4 14.3h19.8M92.2 18.6l4 1.5-4 1.6zM92.2 19.4l4 .7M96.2 9.5v214.4M144.9 9.5v214.4M76.4 20.1h19.8M76.4 25.9h19.8M76.4 31.8h19.8M76.4 37.6h19.8"/>
<path d="M92.2 24.4l4 1.5-4 1.6zM92.2 36.1l4 1.5-4 1.6zM92.2 37l4 .6M92.2 25.3l4 .6M96.2 37.6l-4 .8M96.2 20.1l-4 .7M96.2 25.9l-4 .8M76.4 43.5h19.8M76.4 49.3h19.8M76.4 55.2h.5M76.5 55.2l3.9-1.6v3.1zM76.5 55.2l3.9 .6"/>
<path d="M77.9 55.2h1M79.9 55.2h1M80.4 54.4l-3.9 .8M81.8 55.2h1M83.8 55.2h1M85.8 55.2h1M87.8 55.2h1M89.7 55.2h1M91.7 55.2h1M92.2 41.9l4 1.6-4 1.6zM92.2 53.6l4 1.6-4 1.5zM92.2 59.5l4 1.5-4 1.6z"/>
<path d="M92.2 54.5l4 .7M92.2 42.8l4 .7M93.7 55.2h1M95.7 55.2h.5M96.2 55.2l-4 .7M96.2 43.5l-4 .7M76.4 61h.5M76.4 66.8h.5M76.4 72.7h.5M76.4 78.5h19.8M76.5 61l3.9-1.6v3.1zM76.5 66.8l3.9-1.5v3.1z"/>
<path d="M76.5 72.7l3.9-1.6v3.1zM76.5 72.7l3.9 .7M76.5 66.8l3.9 .7M76.5 61l3.9 .7M77.9 61h1M77.9 66.8h1M77.9 72.7h1M79.9 61h1M79.9 66.8h1M79.9 72.7h1M80.4 72l-3.9 .7M80.4 66.1l-3.9 .7"/>
<path d="M80.4 60.3l-3.9 .7M81.8 61h1M81.8 66.8h1M81.8 72.7h1M83.8 61h1M83.8 66.8h1M83.8 72.7h1M85.8 61h1M85.8 66.8h1M85.8 72.7h1M87.8 61h1M87.8 66.8h1"/>
<path d="M87.8 72.7h1M89.7 61h1M89.7 66.8h1M89.7 72.7h1M91.7 61h1M91.7 66.8h1M91.7 72.7h1M92.2 65.3l4 1.5-4 1.6zM92.2 71.2l4 1.5-4 1.6zM92.2 72l4 .7M92.2 66.2l4 .6M92.2 60.3l4 .7"/>
<path d="M93.7 61h1M93.7 66.8h1M93.7 72.7h1M95.7 61h.5M95.7 66.8h.5M95.7 72.7h.5M96.2 72.7l-4 .7M96.2 66.8l-4 .8M96.2 61l-4 .7M76.4 84.4h19.8M76.4 90.2h19.8M76.4 96h19.8"/>
<path d="M92.2 82.8l4 1.6-4 1.6zM92.2 88.7l4 1.5-4 1.6zM92.2 89.5l4 .7M92.2 83.7l4 .7M96.2 90.2l-4 .7M96.2 84.4l-4 .7M76.4 101.9h19.8M76.4 107.7h19.8M76.4 113.6h19.8M76.4 119.4h19.8M92.2 100.4l4 1.5-4 1.6zM92.2 106.2l4 1.5-4 1.6z"/>
<path d="M92.2 107l4 .7M92.2 101.2l4 .7M96.2 107.7l-4 .8M96.2 101.9l-4 .7M76.4 125.3h19.8M76.4 131.1h19.8M76.4 136.9h19.8M76.5 125.3l3.9-1.6v3.1zM76.5 131.1l3.9-1.6v3.1zM76.5 131.1l3.9 .7M76.5 125.3l3.9 .6M80.4 130.4l-3.9 .7"/>
<path d="M80.4 124.5l-3.9 .8M76.4 142.8h19.8M76.4 148.6h19.8M76.4 154.5h19.8M76.5 142.8l3.9-1.6v3.1zM76.5 148.6l3.9-1.6v3.1zM76.5 148.6l3.9 .7M76.5 142.8l3.9 .7M80.4 159.6l-3.9 .7M80.4 147.9l-3.9 .7M80.4 142.1l-3.9 .7M92.2 158.8l4 1.5-4 1.6z"/>
<path d="M92.2 159.6l4 .7M76.4 160.3h.5M76.4 166.1h.5M76.4 172h.5M76.4 177.8h.5M76.5 160.3l3.9-1.6v3.1zM76.5 166.1l3.9-1.5v3.1zM76.5 172l3.9-1.6v3.1zM76.5 177.8l3.9-1.6v3.2zM76.5 177.8l3.9 .7M76.5 172l3.9 .7M76.5 166.1l3.9 .7"/>
<path d="M76.5 160.3l3.9 .7M77.9 160.3h1M77.9 166.1h1M77.9 172h1M77.9 177.8h1M79.9 160.3h1M79.9 166.1h1M79.9 172h1M79.9 177.8h1M80.4 177.1l-3.9 .7M80.4 171.3l-3.9 .7M80.4 165.4l-3.9 .7"/>
<path d="M81.8 160.3h1M81.8 166.1h1M81.8 172h1M81.8 177.8h1M83.8 160.3h1M83.8 166.1h1M83.8 172h1M83.8 177.8h1M85.8 160.3h1M85.8 166.1h1M85.8 172h1M85.8 177.8h1"/>
<path d="M87.8 160.3h1M87.8 166.1h1M87.8 172h1M87.8 177.8h1M89.7 160.3h1M89.7 166.1h1M89.7 172h1M89.7 177.8h1M91.7 160.3h1M91.7 166.1h1M91.7 172h1M91.7 177.8h1"/>
<path d="M92.2 164.6l4 1.5-4 1.6zM92.2 170.5l4 1.5-4 1.6zM92.2 176.3l4 1.5-4 1.6zM92.2 177.1l4 .7M92.2 171.3l4 .7M92.2 165.5l4 .6M93.7 160.3h1M93.7 166.1h1M93.7 172h1M93.7 177.8h1M95.7 160.3h.5M95.7 166.1h.5"/>
<path d="M95.7 172h.5M95.7 177.8h.5M96.2 177.8l-4 .8M96.2 172l-4 .7M96.2 166.1l-4 .8M96.2 160.3l-4 .7M76.4 183.7h19.8M76.4 189.5h19.8M76.4 195.4h19.8M76.5 189.5l3.9-1.6v3.1zM76.5 195.4l3.9-1.6v3.1zM76.5 195.4l3.9 .6"/>
<path d="M76.5 189.5l3.9 .7M80.4 194.6l-3.9 .8M80.4 188.8l-3.9 .7M76.4 201.2h19.8M76.4 207h19.8M76.4 212.9h19.8M76.4 218.7h19.8M76.5 212.9l3.9-1.6v3.1zM76.5 212.9l3.9 .7M76.5 207l3.9-1.6v3.2zM76.5 207l3.9 .7M80.4 212.2l-3.9 .7"/>
<path d="M80.4 206.3l-3.9 .7M296.3 245.5v38.7M348.8 254.7h66.2M348.8 245.5v46.5M415 245.5h-148.1v-2.7h148.1v49.2h-118.7v-5.1M296.3 273.1h52.5M348.8 269.5h66.2M348.8 274.5h66.2M390.2 274.5v9.7M398.4 274.5v17.5M406.7 274.5v9.7M5 288h97v4h-97z"/>
<path d="M35 288v4M43 288v4M68 288v4M308.8 287.9l4.5-.5v3l-4.5-.5zM319.3 286.9v5.1M334 286.9v5.1M348.8 284.2h66.2M370.8 284.2v7.8"/>
<circle cx="302.6" cy="288.9" r="1"/>
<circle cx="302.6" cy="288.9" r="1.5"/>
</g>
<g font-size="7">
<text x="222" y="42.8">NOTE</text>
<text x="222" y="53.8">1. FOR CONTROLLER TO CONTROLLER.</text>
<text x="222" y="64.8">2. ALL SIGNAL GROUNDS ARE BUSSED IN PCB.</text>
<text x="275.7" y="234.9">IPASS</text>
<text x="305.3" y="234.9">IS A TRADEMARK OF MOLEX</text>
</g>
<g font-size="5.1">
<text x="151" y="77.2">C</text>
<text x="20.2" y="79.4">C</text>
<text x="20.2" y="87.4">O</text>
<text x="151" y="85.2">O</text>
<text x="20.2" y="95.4">N</text>
<text x="151" y="93.2">N</text>
<text x="151" y="101.2">T</text>
<text x="20.2" y="103.4">T</text>
<text x="20.2" y="111.5">R</text>
<text x="151" y="109.2">R</text>
<text x="20.2" y="119.5">O</text>
<text x="151" y="117.3">O</text>
<text x="151" y="125.3">L</text>
<text x="20.2" y="127.5">L</text>
<text x="20.2" y="135.5">L</text>
<text x="151" y="133.3">L</text>
<text x="20.2" y="143.5">E</text>
<text x="151" y="141.3">E</text>
<text x="151" y="149.3">R</text>
<text x="20.2" y="151.6">R</text>
</g>
<g font-size="5">
<text x="169.5" y="79.6">P</text>
<text x="169.5" y="87.5">I</text>
<text x="169.5" y="95.3">N</text>
<text x="169.5" y="111.1">O</text>
<text x="169.5" y="119">U</text>
<text x="169.5" y="126.9">T</text>
<text x="169.5" y="142.7">2</text>
</g>
<g font-size="4.8">
<text x="356.8" y="282.4">SD-79576-200</text>
<text x="408.2" y="282.3">P1</text>
</g>
<g font-size="4.2">
<text x="12.2" y="4">10</text>
<text x="50.7" y="4">9</text>
<text x="95.9" y="4">8</text>
<text x="141.1" y="4">7</text>
<text x="186.3" y="4">6</text>
<text x="231.5" y="4">5</text>
<text x="276.7" y="4">4</text>
<text x="321.9" y="4">3</text>
<text x="367.1" y="4">2</text>
<text x="404.3" y="4">1</text>
<text x="1.4" y="25">F</text>
<text x="416.4" y="25">F</text>
<text x="1.4" y="73.8">E</text>
<text x="416.4" y="73.8">E</text>
<text x="1.4" y="124.6">D</text>
<text x="416.4" y="124.6">D</text>
<text x="1.4" y="175.4">C</text>
<text x="416.4" y="175.4">C</text>
<text x="1.4" y="226.2">B</text>
<text x="416.4" y="226.2">B</text>
<text x="1.4" y="275.1">A</text>
<text x="416.4" y="275.1">A</text>
<text x="12.2" y="296">10</text>
<text x="50.7" y="296">9</text>
<text x="95.9" y="296">8</text>
<text x="141.1" y="296">7</text>
<text x="186.3" y="296">6</text>
<text x="231.5" y="296">5</text>
<text x="276.7" y="296">4</text>
<text x="321.9" y="296">3</text>
<text x="367.1" y="296">2</text>
<text x="404.3" y="296">1</text>
</g>
<g font-size="3.9">
<text x="268.2" y="252">MM/IN</text>
<text x="284.3" y="252">NTS</text>
</g>
<g font-size="3.7">
<text x="34.5" y="16">GROUND</text>
<text x="66.4" y="15.6">B18</text>
<text x="100.3" y="15.6">A18</text>
<text x="119.4" y="15.5">GROUND</text>
<text x="34.5" y="21.8">TX3-</text>
<text x="66.4" y="21.4">B17</text>
<text x="100.3" y="21.4">A17</text>
<text x="119.4" y="21.3">RX3-</text>
<text x="34.5" y="27.7">TX3+</text>
<text x="66.4" y="27.3">B16</text>
<text x="100.3" y="27.3">A16</text>
<text x="119.4" y="27.2">RX3+</text>
<text x="34.5" y="33.5">GROUND</text>
<text x="66.4" y="33.1">B15</text>
<text x="100.3" y="33.1">A15</text>
<text x="119.4" y="33">GROUND</text>
<text x="34.5" y="39.4">TX2-</text>
<text x="66.4" y="38.9">B14</text>
<text x="100.3" y="38.9">A14</text>
<text x="119.4" y="38.8">RX2-</text>
<text x="34.5" y="45.2">TX2+</text>
<text x="66.4" y="44.8">B13</text>
<text x="100.3" y="44.8">A13</text>
<text x="119.4" y="44.7">RX2+</text>
<text x="34.5" y="51">GROUND</text>
<text x="66.4" y="50.6">B12</text>
<text x="100.3" y="50.6">A12</text>
<text x="119.4" y="50.5">GROUND</text>
<text x="34.5" y="56.9">SIDEBAND 6</text>
<text x="66.4" y="56.5">B11</text>
<text x="100.3" y="56.5">A8</text>
<text x="119.4" y="56.4">SIDEBAND 0</text>
<text x="34.5" y="62.7">SIDEBAND 2</text>
<text x="66.4" y="62.3">B10</text>
<text x="100.3" y="62.3">A9</text>
<text x="119.4" y="62.2">SIDEBAND 1</text>
<text x="34.5" y="68.6">SIDEBAND 1</text>
<text x="66.4" y="68.2">B9</text>
<text x="100.3" y="68.2">A10</text>
<text x="119.4" y="68">SIDEBAND 2</text>
<text x="34.5" y="74.4">SIDEBAND 0</text>
<text x="66.4" y="74">B8</text>
<text x="100.3" y="74">A11</text>
<text x="119.4" y="73.9">SIDEBAND 6</text>
<text x="34.5" y="80.3">GROUND</text>
<text x="66.4" y="79.8">B7</text>
<text x="100.3" y="79.8">A7</text>
<text x="119.4" y="79.7">GROUND</text>
<text x="34.5" y="86.1">TX1-</text>
<text x="66.4" y="85.7">B6</text>
<text x="100.3" y="85.7">A6</text>
<text x="119.4" y="85.6">RX1-</text>
<text x="34.5" y="91.9">TX1+</text>
<text x="66.4" y="91.5">B5</text>
<text x="100.3" y="91.5">A5</text>
<text x="119.4" y="91.4">RX1+</text>
<text x="34.5" y="97.8">GROUND</text>
<text x="66.4" y="97.4">B4</text>
<text x="100.3" y="97.4">A4</text>
<text x="119.4" y="97.3">GROUND</text>
<text x="34.5" y="103.6">TX0-</text>
<text x="66.4" y="103.2">B3</text>
<text x="100.3" y="103.2">A3</text>
<text x="119.4" y="103.1">RX0-</text>
<text x="34.5" y="109.5">TX0+</text>
<text x="66.4" y="109.1">B2</text>
<text x="100.3" y="109.1">A2</text>
<text x="119.4" y="108.9">RX0+</text>
<text x="34.5" y="115.3">GROUND</text>
<text x="66.4" y="114.9">B1</text>
<text x="100.3" y="114.9">A1</text>
<text x="119.4" y="114.8">GROUND</text>
<text x="34.5" y="121.2">GROUND</text>
<text x="66.4" y="120.7">A18</text>
<text x="100.3" y="120.7">B18</text>
<text x="119.4" y="120.6">GROUND</text>
<text x="34.5" y="127">RX3-</text>
<text x="66.4" y="126.6">A17</text>
<text x="100.3" y="126.6">B17</text>
<text x="119.4" y="126.5">TX3-</text>
<text x="34.5" y="132.8">RX3+</text>
<text x="66.4" y="132.4">A16</text>
<text x="100.3" y="132.4">B16</text>
<text x="119.4" y="132.3">TX3+</text>
<text x="34.5" y="138.7">GROUND</text>
<text x="66.4" y="138.3">A15</text>
<text x="100.3" y="138.3">B15</text>
<text x="119.4" y="138.2">GROUND</text>
<text x="119.4" y="144">TX2-</text>
<text x="34.5" y="144.5">RX2-</text>
<text x="66.4" y="144.1">A14</text>
<text x="66.4" y="149.9">A13</text>
<text x="100.3" y="144.1">B14</text>
<text x="100.3" y="149.9">B13</text>
<text x="119.4" y="149.8">TX2+</text>
<text x="34.5" y="150.4">RX2+</text>
<text x="66.4" y="155.8">A12</text>
<text x="100.3" y="155.8">B12</text>
<text x="119.4" y="155.7">GROUND</text>
<text x="34.5" y="156.2">GROUND</text>
<text x="66.4" y="161.6">A11</text>
<text x="100.3" y="161.6">B8</text>
<text x="119.4" y="161.5">SIDEBAND 7</text>
<text x="34.5" y="162">SIDEBAND 5</text>
<text x="34.5" y="167.9">SIDEBAND 4</text>
<text x="66.4" y="167.5">A10</text>
<text x="100.3" y="167.5">B9</text>
<text x="119.4" y="167.4">SIDEBAND 3</text>
<text x="34.5" y="173.7">SIDEBAND 3</text>
<text x="66.4" y="173.3">A9</text>
<text x="100.3" y="173.3">B10</text>
<text x="119.4" y="173.2">SIDEBAND 4</text>
<text x="34.5" y="179.6">SIDEBAND 7</text>
<text x="66.4" y="179.2">A8</text>
<text x="100.3" y="179.2">B11</text>
<text x="119.4" y="179">SIDEBAND 5</text>
<text x="34.5" y="185.4">GROUND</text>
<text x="66.4" y="185">A7</text>
<text x="100.3" y="185">B7</text>
<text x="119.4" y="184.9">GROUND</text>
<text x="34.5" y="191.3">RX1-</text>
<text x="66.4" y="190.8">A6</text>
<text x="100.3" y="190.8">B6</text>
<text x="119.4" y="190.7">TX1-</text>
<text x="34.5" y="197.1">RX1+</text>
<text x="66.4" y="196.7">A5</text>
<text x="100.3" y="196.7">B5</text>
<text x="119.4" y="196.6">TX1+</text>
<text x="34.5" y="202.9">GROUND</text>
<text x="66.4" y="202.5">A4</text>
<text x="100.3" y="202.5">B4</text>
<text x="119.4" y="202.4">GROUND</text>
<text x="34.5" y="208.8">RX0-</text>
<text x="66.4" y="208.4">A3</text>
<text x="100.3" y="208.4">B3</text>
<text x="119.4" y="208.3">TX0-</text>
<text x="34.5" y="214.6">RX0+</text>
<text x="66.4" y="214.2">A2</text>
<text x="100.3" y="214.2">B2</text>
<text x="119.4" y="214.1">TX0+</text>
<text x="34.5" y="220.5">GROUND</text>
<text x="66.4" y="220.1">A1</text>
<text x="100.3" y="220.1">B1</text>
<text x="119.4" y="219.9">GROUND</text>
</g>
<g font-size="3.5">
<text x="296.3" y="232.2">TM</text>
<text x="320.4" y="290.6">A3-SIZE</text>
</g>
<text font-size="3.4" x="336.5" y="290.6">79576</text>
<g font-size="3.2">
<text x="391.3" y="281.9">PSD</text>
<text x="400.1" y="281.9">001</text>
</g>
<g font-size="2.8">
<text x="297.2" y="268.6">CHK'D: GB</text>
<text x="297.2" y="275.9">INITIAL REVISION:</text>
<text x="308.3" y="283.3">DDOYE</text>
<text x="6.1" y="291">DOCUMENT STATUS</text>
<text x="37.4" y="291">P1</text>
<text x="45" y="291">RELEASE DATE</text>
<text x="70.1" y="291">2020/01/13</text>
<text x="88.7" y="291">17:13:51</text>
</g>
<g font-size="2.7">
<text x="297.2" y="264.9">DRWN: VLOKESHA</text>
<text x="335.6" y="264.9">2019/12/03</text>
<text x="335.6" y="268.5">2019/12/04</text>
<text x="297.2" y="272.2">APPR:</text>
<text x="308.3" y="272.2">GGA</text>
<text x="335.6" y="272.2">2020/01/13</text>
<text x="297.2" y="279.6">DRWN: JERWIN</text>
<text x="337.1" y="279.6">2006/04/25</text>
<text x="297.2" y="283.3">APPR:</text>
<text x="337.1" y="283.3">2006/04/25</text>
</g>
<g font-size="2.6">
<text x="297.2" y="261.2">EC NO:</text>
<text x="308.3" y="261.2">628455</text>
<text x="371" y="261.4">IPASS (MINI-SAS)</text>
<text x="354.9" y="264.7">INTERNAL CABLE 36 CKT 4X W/ SIDEBANDS</text>
<text x="361.7" y="272.9">PRODUCT CUSTOMER DRAWING</text>
<text x="352.9" y="290.4">SEE TABLE</text>
<text x="372.9" y="290.4">GENERAL MARKET</text>
<text x="403.3" y="290.4">3 OF 4</text>
</g>
<text font-size="2.3" x="297.1" y="248.1">CURRENT REV DESC: OBSOLETED PART NO</text>
<g font-size="1.9">
<text x="267.6" y="244.9">THIS DRAWING CONTAINS INFORMATION THAT IS PROPRIETARY TO MOLEX ELECTRONIC TECHNOLOGIES, LLC AND SHOULD NOT BE USED WITHOUT WRITTEN PERMISSION</text>
<text x="270.3" y="255.6">GENERAL TOLERANCES</text>
<text x="272.6" y="258">(UNLESS SPECIFIED)</text>
<text x="281" y="261.4">MM</text>
<text x="289.4" y="261.4">INCH</text>
<text x="267.6" y="264.6">4 PLACES</text>
<text x="267.6" y="268.3">3 PLACES</text>
<text x="278.3" y="264.6">±</text>
<text x="278.3" y="268.3">±</text>
<text x="287.8" y="264.6">±</text>
<text x="287.8" y="268.3">±</text>
<text x="290.8" y="268.3">0.01</text>
<text x="267.6" y="272">2 PLACES</text>
<text x="267.6" y="275.7">1 PLACE</text>
<text x="278.3" y="272">±</text>
<text x="278.3" y="275.7">±</text>
<text x="281.6" y="272">0.25</text>
<text x="287.8" y="272">±</text>
<text x="287.8" y="275.7">±</text>
<text x="267.6" y="279.4">0 PLACES</text>
<text x="278.3" y="279.4">±</text>
<text x="287.8" y="279.4">±</text>
<text x="270.3" y="283">ANGULAR TOL</text>
<text x="271.1" y="286.3">DRAFT WHERE APPLICABLE</text>
<text x="287.8" y="283">±</text>
<text x="290.7" y="283">1.0 °</text>
<text x="273.9" y="291.2">WITHIN DIMENSIONS</text>
<text x="276.3" y="288.8">MUST REMAIN</text>
</g>
<text font-size="1.7" x="407.2" y="276.2">REVISION</text>
<g font-size="1.5">
<text x="267.4" y="247.2">DIMENSION UNITS</text>
<text x="285.8" y="247.2">SCALE</text>
<text x="349.3" y="276.2">DOCUMENT NUMBER</text>
<text x="390.7" y="276.2">DOC TYPE</text>
<text x="399" y="276.2">DOC PART</text>
<text x="297.7" y="285.9">THIRD ANGLE PROJECTION</text>
<text x="323" y="285.9">DRAWING</text>
<text x="338.6" y="285.9">SERIES</text>
<text x="349.3" y="285.8">MATERIAL NUMBER</text>
<text x="371.4" y="285.9">CUSTOMER</text>
<text x="400.7" y="285.9">SHEET NUMBER</text>
</g>
<g font-size="1.1">
<text x="5" y="293.6">FORMAT: Met-lega-master-tb-prod-A3</text>
<text x="5" y="295">REVISION: D</text>
<text x="5" y="296.4">DATE: 2018/01/18</text>
</g>
</svg>
